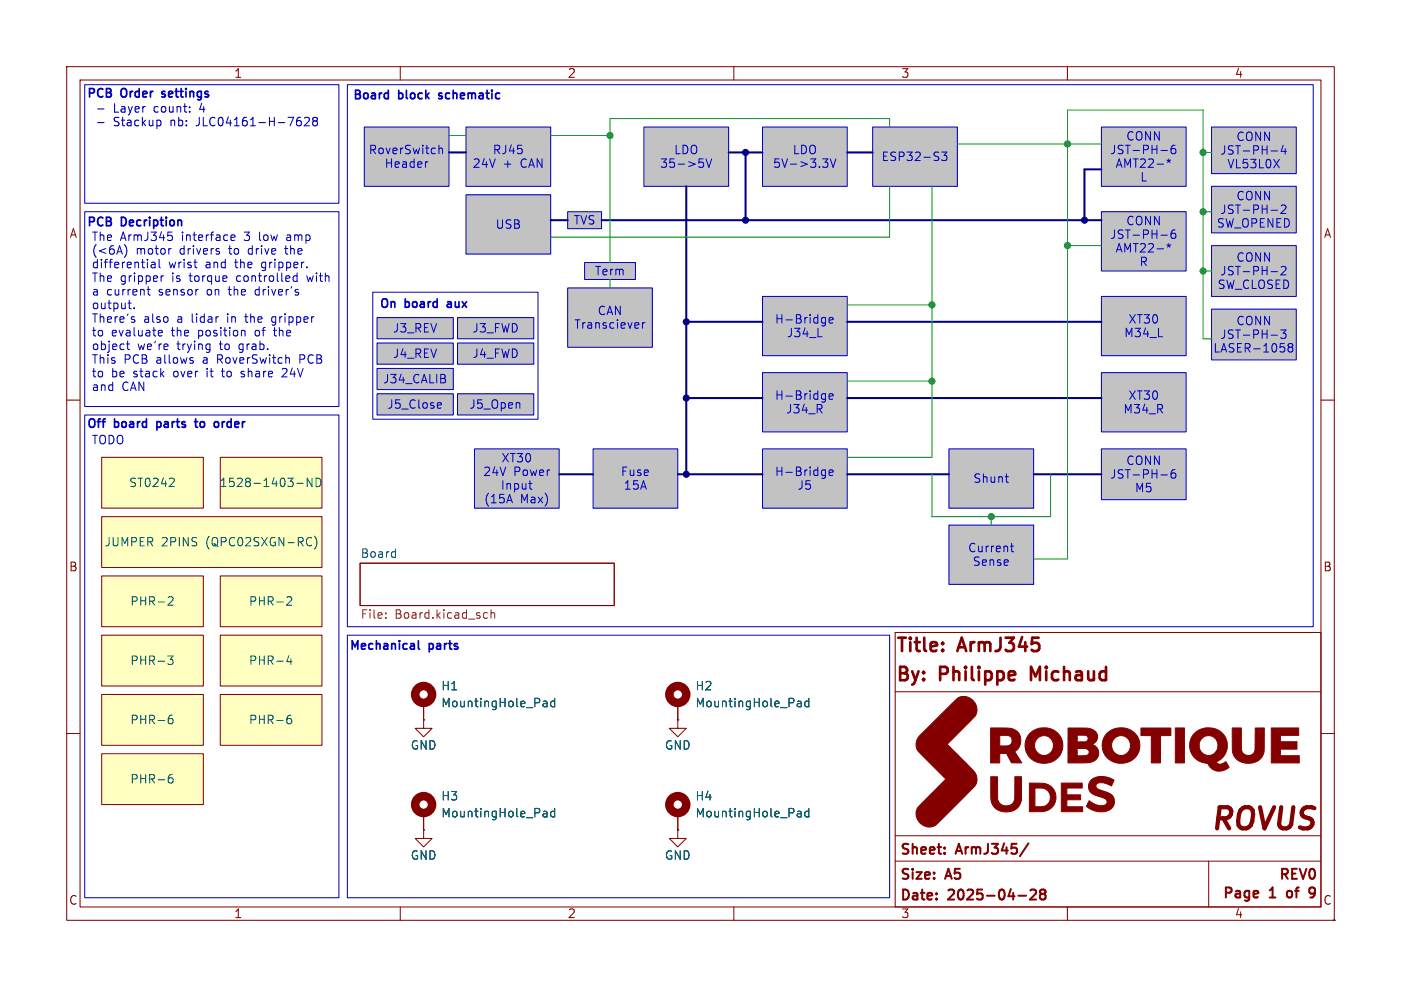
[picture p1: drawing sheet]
<svg xmlns="http://www.w3.org/2000/svg" width="210mm" height="148mm" viewBox="0 0 210 148" stroke-linecap="round" stroke-linejoin="round" font-family="sans-serif">
<g fill="none" stroke="#840000" stroke-width=".15">
<path d="M10 10h190v128h-190zM12 12h186v124h-186zM60 10v2M110 10v2M160 10v2M10 60h2M198 60h2M54 84.5h38.1v6.3h-38.1zM134.2 94.8h63.8v41.2h-63.8zM10 110h2M134.2 103.7h63.7M198 110h2"/>
<path d="M60 136v2M110 136v2M134.2 129.1h63.7M134.2 125.3h63.7M160 136v2M181.2 129.1v6.9"/>
</g>
<path d="M152.7 134.3h1.1M154.2 126.5l-1.3 1.9M154.4 133.5l.3-.1 .5 .1a.41 .41 0 0 1 0 .5l-.8 .9h.9M156.2 134l-.3-.3v-.2l.3-.1 .4 .1 .1 .2v.2l-.3 .1M156.2 134l-.3 .3v.3l.3 .3 .4-.1 .1-.2v-.4l-.3-.2M156.2 134h.2M196.8 134.5l-.4 .1M196.8 133.1l-.4 .1-.1 .2v.5l.2 .1h.3" fill="none" stroke="#840000" stroke-width=".3"/>
<g fill="none" stroke="#840000" stroke-width=".4">
<path d="M134.6 95.6h1.2M135.2 95.6v2M136.5 95.6l-.1 .1 .1 .1M136.5 95.6v.1v.1M136.5 95.6v.2M137.4 95.6v1.7M138.5 95.6v1.7M142.9 100v2M143.5 97.6l.7-2 .6 2M144.7 100l-.1 .1 .1 .1M144.7 100l.1 .1-.1 .1M144.7 100v.2"/>
<path d="M145.7 100v1.7M146.7 100l-.1 .1 .1 .1M146.7 100l.1 .1-.1 .1M146.7 100v.2M150 95.6v1.5M150.7 95.6h1.3l-.7 .8M153.2 95.5l-.5 1.5M155.7 95.6h-1l-.1 1M156.8 100l-.1 .1 .1 .1M156.8 100l.1 .1-.1 .1M156.8 100v.2M159.5 100v2"/>
<path d="M165.8 100v2M135.9 100.2l-.3-.2h-.7v2M142 100.2l-.3-.2h-.8v2M154.5 102v-2l.7 1.4 .7-1.4v2"/>
</g>
<g fill="#840000" stroke="#840000" stroke-width=".15">
<path d="M138 110.2l3.8-3.8a7.6 7.6 0 0 1 2.1-1.9 1.96 1.96 0 0 1 2.3 1.1 1.96 1.96 0 0 1-.6 2.4l-3.6 3.6 3.2 3.2a2.76 2.76 0 0 1 1.3 2.1 2.13 2.13 0 0 1-1 1.6l-4.5 4.5a1.95 1.95 0 0 1-2.7 .7 1.95 1.95 0 0 1-.6-2.8l4.1-4.1-2.3-2.2a8 8 0 0 1-2.1-2.5 1.93 1.93 0 0 1 .6-1.9z"/>
<path d="M148.5 116.5h1v3.4a1.32 1.32 0 0 0 1.6 1 1.32 1.32 0 0 0 1-1.6v-2.8h1v3.5a2.38 2.38 0 0 1-3.3 1.6 2.36 2.36 0 0 1-1.3-2.7z"/>
<path d="M163.6 117a2.98 2.98 0 0 1 3.4 0l-.4 .9-.9-.4-.5-.1a.58 .58 0 0 0-.7 .1 .58 .58 0 0 0-.1 .6l.3 .3 .9 .3a1.51 1.51 0 0 1 1.3 2.1 2.39 2.39 0 0 1-2.7 .8l-.7-.2-.7-.5 .5-.8a2.16 2.16 0 0 0 2.5 .5 .71 .71 0 0 0-.7-1l-.5-.2a1.47 1.47 0 0 1-1.2-2.3z"/>
<path d="M154.3 117.4h1.1a2.39 2.39 0 0 1 2.9 2.2 2.4 2.4 0 0 1-3 2.1h-1v-2.1h.8v1.4h.6a1.44 1.44 0 0 0 1.7-1.4 1.44 1.44 0 0 0-1.7-1.4h-.6v1.4h-.8z"/>
<path d="M159.1 117.4h3.1v.8h-2.3v1h2.1v.7h-2.1v1.1h2.4v.7h-3.2z"/>
<path d="M179.1 109.9a2.83 2.83 0 0 1 3.4-.5 2.83 2.83 0 0 1 1.4 3.2 3.6 3.6 0 0 1-1.6 1.7l.2 .2a1.04 1.04 0 0 0 1.3-.3l.3 .7a.22 .22 0 0 1 .1 .2 .22 .22 0 0 1-.2 .2 1.95 1.95 0 0 1-3-.8 2.7 2.7 0 0 1-2.7-2.7h1.4a1.45 1.45 0 0 0 2.1 1.3 1.45 1.45 0 0 0 .3-2.4 1.41 1.41 0 0 0-1.5-.3 1.41 1.41 0 0 0-.9 1.4h-1.4a2.46 2.46 0 0 1 .8-1.9z"/>
<path d="M154.5 109.9a2.92 2.92 0 0 1 4.8 1.6 2.82 2.82 0 0 1-2.7 3 2.82 2.82 0 0 1-2.9-2.7h1.4a1.45 1.45 0 0 0 1.9 1.4 1.45 1.45 0 0 0 .6-2.3 1.41 1.41 0 0 0-1.6-.5 1.41 1.41 0 0 0-.9 1.4h-1.4a2.48 2.48 0 0 1 .8-1.9z"/>
<path d="M166 109.9a2.84 2.84 0 0 1 3.4-.5 2.84 2.84 0 0 1 1.4 3.1 2.85 2.85 0 0 1-3.1 1.9 2.85 2.85 0 0 1-2.5-2.7h1.4a1.44 1.44 0 0 0 1.8 1.5 1.44 1.44 0 0 0 .9-2.1 1.41 1.41 0 0 0-1.6-.7 1.41 1.41 0 0 0-1.1 1.3h-1.4a2.41 2.41 0 0 1 .8-1.8z"/>
<path d="M184.7 109.2h1.4v2.4a1.26 1.26 0 0 0 1.4 1.6 1.23 1.23 0 0 0 .6-1.4l.1-2.6h1.3v2.6a2.33 2.33 0 0 1-3.1 2.6 2.39 2.39 0 0 1-1.7-2.9z"/>
<path d="M148.5 109.2h1.2a4 4 0 0 1 2.7 .4 1.96 1.96 0 0 1-.3 3.1l1.1 1.7h-1.6l-.7-1.4h-1v1.4h-1.4v-3.3h1.4v.8h.5a.92 .92 0 0 0 1.3-1 .92 .92 0 0 0-1.3-.6h-.5v.8h-1.4z"/>
<path d="M160.1 109.2h1.4a4 4 0 0 1 2.6 .4 1.16 1.16 0 0 1 .4 1.2 1.16 1.16 0 0 1-.8 .8 1.4 1.4 0 0 1 1 1.6 1.4 1.4 0 0 1-1.5 1.2h-3.1v-1.6h1.4v.5h1a.58 .58 0 0 0 .8-.5 .58 .58 0 0 0-.8-.5h-1v.5h-1.4v-2h1.4v.5l1.2-.1a.52 .52 0 0 0 .4-.6 .52 .52 0 0 0-.7-.3l-.9-.1v.6h-1.4z"/>
<path d="M171 109.2h4.5v1.1h-1.5v4.1h-1.4v-4.1h-1.6z"/>
<path d="M176.2 109.2h1.3v5.2h-1.3z"/>
<path d="M190.6 109.2h4.1v1.1h-2.8v.9h2.5v1.1h-2.5v1h2.9v1.1h-4.2z"/>
<circle cx="200" cy="138" r=".01"/>
</g>
<g fill="#c2c2c2">
<path d="M181.6 19.1h12.7v6.9h-12.7z"/>
<path d="M165.1 55.9h12.7v8.9h-12.7z"/>
<path d="M114.3 19.1h12.7v8.8h-12.7z"/>
<path d="M68.6 59.1h11.4v3.1h-11.4z"/>
<path d="M68.6 51.4h11.4v3.2h-11.4z"/>
<path d="M68.6 47.6h11.4v3.2h-11.4z"/>
<path d="M56.5 55.2h11.4v3.2h-11.4z"/>
<path d="M54.6 19.1h12.7v8.8h-12.7z"/>
<path d="M56.5 47.6h11.4v3.2h-11.4z"/>
<path d="M56.5 51.4h11.4v3.2h-11.4z"/>
<path d="M87.6 39.4h7.6v2.5h-7.6z"/>
<path d="M165.1 44.5h12.7v8.8h-12.7z"/>
<path d="M165.1 67.3h12.7v7.6h-12.7z"/>
<path d="M56.5 59.1h11.4v3.1h-11.4z"/>
<path d="M114.3 55.9h12.7v8.9h-12.7z"/>
<path d="M114.3 44.5h12.7v8.8h-12.7z"/>
<path d="M114.3 67.3h12.7v8.9h-12.7z"/>
<path d="M142.2 67.3h12.7v8.9h-12.7z"/>
<path d="M88.9 67.3h12.7v8.9h-12.7z"/>
<path d="M142.2 78.7h12.7v8.9h-12.7z"/>
<path d="M71.1 67.3h12.7v8.9h-12.7z"/>
<path d="M165.1 31.8h12.7v8.8h-12.7z"/>
<path d="M165.1 19.1h12.7v8.8h-12.7z"/>
<path d="M181.6 46.4h12.7v7.6h-12.7z"/>
<path d="M181.6 36.8h12.7v7.7h-12.7z"/>
<path d="M130.8 19.1h12.7v8.8h-12.7z"/>
<path d="M181.6 27.9h12.7v7h-12.7z"/>
<path d="M69.8 29.2h12.7v8.9h-12.7z"/>
<path d="M69.8 19.1h12.7v8.8h-12.7z"/>
<path d="M96.5 19.1h12.7v8.8h-12.7z"/>
<path d="M85.1 31.8h5.1v2.5h-5.1z"/>
<path d="M85.1 43.2h12.7v8.9h-12.7z"/>
</g>
<path d="M54 84.5h38.1v6.3h-38.1zM101.6 121.9v2.6" fill="none" stroke="#840000" stroke-width=".15"/>
<path d="M59.2 82.7l.1 .1M59.3 82.3v1.3M59.3 83.5l-.1 .1M119.7 121.7h.3l.1 .8M120.1 122.4l-.4 .1M120.1 122h-.4M121.2 121.7h-.3l-.3 .2v.4l.2 .1h.4M121.2 121.2v1.3" fill="none" stroke="#006464" stroke-width=".15"/>
<path d="M57.8 92.6v.1M57.8 91.9v.1M72.7 91.9h.4M73.1 92.7h-.4M73.6 92l.2-.1h.3l.1 .8M73.6 91.4v1.3" fill="none" stroke="#725600" stroke-width=".15"/>
<circle cx="101.6" cy="120.6" r="1.27" fill="none" stroke="#840000" stroke-width="1.3"/>
<path d="M15.2 95.3h15.3v7.6h-15.3z" fill="#ffffc2"/>
<path d="M15.2 95.3h15.3v7.6h-15.3z" fill="none" stroke="#840000" stroke-width=".15"/>
<path d="M25.2 98.4h.7l-.4 .5 .4 .1v.5l-.2 .1h-.5" fill="none" stroke="#006464" stroke-width=".15"/>
<path d="M15.2 86.4h15.3v7.6h-15.3z" fill="#ffffc2"/>
<path d="M15.2 86.4h15.3v7.6h-15.3z" fill="none" stroke="#840000" stroke-width=".15"/>
<path d="M25.2 89.6l.5-.1 .2 .1v.2l-.7 .9h.7" fill="none" stroke="#006464" stroke-width=".15"/>
<path d="M33 95.3h15.3v7.6h-15.3z" fill="#ffffc2"/>
<path d="M33 95.3h15.3v7.6h-15.3z" fill="none" stroke="#840000" stroke-width=".15"/>
<path d="M43.3 98.3l-.3 .9h.8M43.6 98.8v.8" fill="none" stroke="#006464" stroke-width=".15"/>
<path d="M15.2 104.1h15.3v7.7h-15.3z" fill="#ffffc2"/>
<path d="M15.2 104.1h15.3v7.7h-15.3zM101.6 108v1.2h1.3l-1.3 1.3-1.3-1.3h1.3M101.6 108h.1M101.6 105.4v2.6" fill="none" stroke="#840000" stroke-width=".15"/>
<path d="M25.3 107.9l.4-.2 .2 .3-.1 .5h-.3l-.2-.1M25.8 107.3a.45 .45 0 0 0-.5 .3M119.7 105.1l.3 .1 .1 .8M120.1 105.9l-.4 .1M120.1 105.4l-.4 .1M121.2 105.2l-.3-.1-.3 .3v.3l.2 .2h.4M121.2 104.7v1.3" fill="none" stroke="#006464" stroke-width=".15"/>
<circle cx="101.6" cy="104.1" r="1.27" fill="none" stroke="#840000" stroke-width="1.3"/>
<path d="M33 104.1h15.3v7.7h-15.3z" fill="#ffffc2"/>
<path d="M33 104.1h15.3v7.7h-15.3zM101.6 124.5v1.2h1.3l-1.3 1.3-1.3-1.3h1.3M101.6 124.5h.1" fill="none" stroke="#840000" stroke-width=".15"/>
<path d="M43.1 107.9l.4-.2 .2 .3-.1 .5h-.4l-.1-.1M43.6 107.3a.45 .45 0 0 0-.5 .3" fill="none" stroke="#006464" stroke-width=".15"/>
<path d="M33 86.4h15.3v7.6h-15.3z" fill="#ffffc2"/>
<path d="M33 86.4h15.3v7.6h-15.3z" fill="none" stroke="#840000" stroke-width=".15"/>
<path d="M43 89.6l.5-.1 .2 .1v.2l-.8 .9h.8" fill="none" stroke="#006464" stroke-width=".15"/>
<path d="M15.2 77.5h33.1v7.6h-33.1z" fill="#ffffc2"/>
<path d="M15.2 77.5h33.1v7.6h-33.1zM63.5 121.9v2.6" fill="none" stroke="#840000" stroke-width=".15"/>
<path d="M46.5 80.6l.2 .1M46.7 81.7l-.2 .2M47.1 80.4a1.46 1.46 0 0 1 0 1.9M81.6 121.7h.3l.1 .8M82 122.4l-.4 .1M82 122h-.4M83.1 121.7h-.3l-.3 .2v.4l.2 .1h.4M83.1 121.2v1.3" fill="none" stroke="#006464" stroke-width=".15"/>
<circle cx="63.5" cy="120.6" r="1.27" fill="none" stroke="#840000" stroke-width="1.3"/>
<path d="M33 68.6h15.3v7.6h-15.3z" fill="#ffffc2"/>
<path d="M33 68.6h15.3v7.6h-15.3zM63.5 108v1.2h1.3l-1.3 1.3-1.3-1.3h1.3M63.5 108h.1" fill="none" stroke="#840000" stroke-width=".15"/>
<path d="M44.5 72.5h.9M46.8 71.7v1.3l-.7-1.3v1.3M47.4 71.7a.64 .64 0 0 1 .7 .6 .64 .64 0 0 1-.7 .7z" fill="none" stroke="#006464" stroke-width=".15"/>
<path d="M15.2 68.6h15.3v7.6h-15.3z" fill="#ffffc2"/>
<path d="M15.2 68.6h15.3v7.6h-15.3zM63.5 105.4v2.6M63.5 124.5v1.2h1.3l-1.3 1.3-1.3-1.3h1.3M63.5 124.5h.1" fill="none" stroke="#840000" stroke-width=".15"/>
<path d="M25.9 71.7l.2 .2v.3l-.8 .8h.8M81.6 105.1l.3 .1 .1 .8M82 105.9l-.4 .1M82 105.4l-.4 .1M83.1 105.2l-.3-.1-.3 .3v.3l.2 .2h.4M83.1 104.7v1.3" fill="none" stroke="#006464" stroke-width=".15"/>
<circle cx="63.5" cy="104.1" r="1.27" fill="none" stroke="#840000" stroke-width="1.3"/>
<path d="M15.2 113h15.3v7.7h-15.3z" fill="#ffffc2"/>
<path d="M15.2 113h15.3v7.7h-15.3zM63.5 108h.1M63.5 105.4v2.6M101.6 108h.1M101.6 105.4v2.6M63.5 124.5h.1M63.5 121.9v2.6M101.6 124.5h.1M101.6 121.9v2.6" fill="none" stroke="#840000" stroke-width=".15"/>
<g fill="none" stroke="#006464" stroke-width=".15">
<path d="M25.3 116.8l.4-.2 .2 .3-.1 .5h-.3l-.2-.1M25.8 116.1a.45 .45 0 0 0-.5 .4M81.6 105.1l.3 .1 .1 .8M82 105.9l-.4 .1M82 105.4l-.4 .1M83.1 104.7v1.3M83.1 105.2l-.3-.1-.3 .3v.3l.2 .2h.4M119.7 105.1l.3 .1 .1 .8M120.1 105.9l-.4 .1M120.1 105.4l-.4 .1M121.2 105.2l-.3-.1-.3 .3v.3l.2 .2h.4M121.2 104.7v1.3"/>
<path d="M81.6 121.7h.3l.1 .8M82 122.4l-.4 .1M82 122h-.4M83.1 121.7h-.3l-.3 .2v.4l.2 .1h.4M83.1 121.2v1.3M119.7 121.7h.3l.1 .8M120.1 122.4l-.4 .1M120.1 122h-.4M121.2 121.7h-.3l-.3 .2v.4l.2 .1h.4M121.2 121.2v1.3"/>
</g>
<g fill="none" stroke="#0000c2" stroke-width=".25">
<path d="M24.2 14.5h.2M24.3 13.8v.3M65.8 14.7l.1 .1M65.8 14v.3M57.3 45a.43 .43 0 0 1 .7 0M60.7 44.8v1.3M65.5 44.8v1.3M67.1 45.7v.3M23.5 63.2v1.3M23.5 64l.1 .1M23.6 63.2l-.1 .1M29.1 63.2h.5"/>
<path d="M29.3 62.8v1.1l.3 .2M32.5 63.2l.3 .3v.3l-.3 .3M62.7 96.1v1.1l.2 .2"/>
</g>
<path d="M14.6 16.3h1M14.6 18.4h1M23.9 18l.2 .3v.3l-.2 .3M28.4 16.7v.1M28.4 16v.2M44.7 18.1h.2l.3 .2-.1 .4-.4 .2M45 17.6l-.3 .1M45.7 17.7l.4-.1 .2 .1 .1 .3-.8 .9h.8M47.1 18.1l-.2-.2 .2-.3h.2l.3 .2-.3 .3M47.1 18.1l-.2 .3v.3l.2 .2 .4-.1 .1-.2v-.2l-.3-.3M47.1 18.1h.2" fill="none" stroke="#0000c2" stroke-width=".16"/>
<g fill="none" stroke="#0000c2" stroke-width=".15">
<path d="M12.7 12.7h38.1v17.8h-38.1zM52.1 12.7h144.7v81.3h-144.7zM54.6 19.1h12.7v8.8h-12.7zM69.8 19.1h12.7v8.8h-12.7zM96.5 19.1h12.7v8.8h-12.7zM114.3 19.1h12.7v8.8h-12.7zM130.8 19.1h12.7v8.8h-12.7zM165.1 19.1h12.7v8.8h-12.7zM181.6 19.1h12.7v6.9h-12.7zM12.7 31.8h38.1v29.2h-38.1zM18.9 37a1.48 1.48 0 0 1-.2 1.6M22.7 39.4h.5v.8"/>
<path d="M23.2 39.6l-.4 .1a.25 .25 0 0 0-.2 .2 .25 .25 0 0 0 .2 .3l.4-.1M23.9 38.9v1.1l.1 .2M25.6 35.3l.2 .2v.3l-.2 .3M25.7 37.3h-.3M29.1 39.3h.4M32.9 37.8v.3M34.7 36h.5M34.7 35.3l.3-.1 .2 .3-.6 .1M42.7 37.3h.4M42.8 36.8l.1 1.3M43.1 35.2l-.1 .1M43.1 35.6a.25 .25 0 0 0-.1 .2 .25 .25 0 0 0 .1 .3"/>
<path d="M64.1 24.3h-.2M65.8 21.8v1.3M65.8 22.3l.2-.1 .3 .1v.8M69.8 29.2h12.7v8.9h-12.7zM85.1 31.8h5.1v2.5h-5.1zM87.6 39.4h7.6v2.5h-7.6zM104.8 23.8h.6M104.9 24.3h.3l.3 .3-.2 .4-.4 .1M105.8 23.8l.5 1.3 .4-1.3M123.3 23.8h.8l-.4 .5 .3 .1 .1 .5-.2 .2h-.4M124.5 23.8l.4 1.3 .4-1.3M141.2 22.8h.7l-.4 .5 .4 .1v.6l-.2 .1h-.4l-.1-.1"/>
<path d="M165.1 31.8h12.7v8.8h-12.7zM174 35.3h1M174 22.6h1M174.9 36.7l.3 .1M174.9 24l.3 .1M175.2 23.8v.3M175.2 36.5v.3M175.2 36.8l-.2 .3M175.2 36.8l.2 .3M175.2 24.1l-.2 .3M175.2 24.1l.2 .3M175.5 36.7l-.3 .1"/>
<path d="M175.5 24l-.3 .1M176.1 21.8a.5 .5 0 0 0-.6 .5v.5l.2 .2 .3 .1 .2-.2 .1-.4-.2-.2h-.3l-.3 .2M176.1 34.5a.5 .5 0 0 0-.6 .5v.5l.2 .2 .3 .1 .2-.2 .1-.4-.2-.2h-.3l-.3 .2M181.6 36.8h12.7v7.7h-12.7zM181.6 27.9h12.7v7h-12.7zM190.5 22.6h1M190.5 31.5h1M190.9 23.9l.9 1.3M191.8 23.9l-.9 1.3M192 30.9l.5-.2 .2 .2 .1 .2-.8 .9h.8M192.3 21.8l-.3 .9h.8M192.6 22.3v.8"/>
<path d="M19 51.6h.4M19.1 51.2v1l.3 .2M19.2 45.4h.5M19.4 46.2l.3 .1M20 47.9l.2 .2-.2 .2M20 47.5l.2 .1M20.1 46.2v.1M22.2 43v1.1l.3 .1M23.9 49.5l.4 .1v.2l-.6 .2M24.2 41.4v.8M24.3 50.3l-.4 .1M24.5 41.4h-.2l-.1 .2"/>
<path d="M29.4 40.2h.1M33.2 55.7h.4M33.3 55.2l.1 1.3M36.1 56.5h.4M36.5 55.7h-.3l-.1 .2 .1 .1 .3 .1M36.6 49.5l.1 .2v.7M36.7 47.5h.5M36.9 47.1v1.2M38.4 43.5l-.2 .1v.4l.2 .2M40.8 48.7l.3 .1M41 49.5h.5M41.1 49.1l.1 1.2"/>
<path d="M41.2 47.5l-.4 .1-.1 .1 .1 .5 .4 .1M43 55.8l-.8 .7h.8M44.1 42.1h.4M44.5 40.9v1.3M45 53.9h.4M45.4 53.2h-.4v1.3M46 41.4l.2 .8M55.9 43.8h24.7v19.1h-24.7zM56.5 55.2h11.4v3.2h-11.4zM56.5 47.6h11.4v3.2h-11.4zM56.5 51.4h11.4v3.2h-11.4zM56.5 59.1h11.4v3.1h-11.4z"/>
<path d="M68.6 59.1h11.4v3.1h-11.4zM68.6 51.4h11.4v3.2h-11.4zM68.6 47.6h11.4v3.2h-11.4zM85.1 43.2h12.7v8.9h-12.7zM96.3 48.4v.8M96.7 48.4h-.3l-.1 .2M114.3 55.9h12.7v8.9h-12.7zM114.3 44.5h12.7v8.8h-12.7zM123.4 59l.3 .1M123.4 47.6l.3 .1M123.7 47.6v1l-.2 .3M123.7 59v1.1l-.2 .2"/>
<path d="M123.7 59.8l-.3 .1M123.7 48.4l-.3 .1M124.3 59.5l.6-.2-.1-.2-.3-.1-.2 .2v.6h.5M124.3 48l.6-.1-.1-.2-.3-.1-.2 .2v.6h.5M165.1 55.9h12.7v8.9h-12.7zM165.1 44.5h12.7v8.8h-12.7zM181.6 46.4h12.7v7.6h-12.7zM190.5 50.3h1M190.5 40.7h1M192 49.5h.8l-.5 .5 .4 .1v.5l-.2 .1h-.3l-.2-.1M192 40.1l.5-.2 .2 .2 .1 .2-.8 .9h.8M193.3 52.1l-.2-.3 .2-.3h.3l.2 .3-.2 .3"/>
<path d="M193.3 52.1l-.2 .2v.4l.2 .1 .4-.1 .1-.2v-.2l-.2-.2M193.3 52.1h.3M12.7 62.2h38.1v72.4h-38.1zM65.7 60.4h.4l.1 .3-.6 .1M66.1 61.2h-.4M71.1 67.3h12.7v8.9h-12.7zM76.4 74.1l.4 1.3M79.3 72.5h.4M79.4 73.2l.3 .2M88.9 67.3h12.7v8.9h-12.7zM114.3 67.3h12.7v8.9h-12.7zM123.4 70.5h.3"/>
<path d="M123.7 70.5v1l-.2 .2M123.7 71.3h-.3M124.3 70.9l.6-.1-.1-.3h-.3l-.2 .1v.7h.5M142.2 67.3h12.7v8.9h-12.7zM142.2 78.7h12.7v8.9h-12.7zM150.7 71.5h.5M150.9 72.3h.3M165.1 67.3h12.7v7.6h-12.7zM174 71.2h1M176.1 70.4a.5 .5 0 0 0-.6 .6v.5l.2 .1 .3 .1 .2-.1 .1-.4-.2-.2-.3-.1-.3 .3M52.1 95.3h81.2v39.3h-81.2zM151.5 81.9h.4"/>
<path d="M151.6 81.5v1.1l.3 .1"/>
</g>
<g fill="none" stroke="#000084" stroke-width=".3">
<path d="M67.3 22.9h2.5M82.5 33h2.6M90.2 33h74.9M102.9 27.9v43.2M109.2 22.9h5.1M111.8 22.9v10.1M127 22.9h3.8M165.1 25.4h-2.5v7.6M102.9 59.7h11.4M102.9 48.3h11.4M127 59.7h38.1M127 48.3h38.1"/>
<path d="M83.8 71.1h5.1M101.6 71.1h12.7M127 71.1h15.2M154.9 71.1h10.2"/>
</g>
<g fill="none" stroke="#009600" stroke-width=".15">
<path d="M133.3 19.1v-1.3h-41.9v21.6M67.3 20.3h2.5M82.5 20.3h8.9M133.3 27.9v7.7h-50.8M139.7 27.9v40.7h-12.7M143.5 21.6h21.6M160 36.8h5.1M180.3 22.9h1.3M180.3 31.8h1.3M91.4 41.9v1.3M127 57.2h12.7M127 45.7h12.7"/>
<path d="M180.3 40.6h1.3M181.6 50.8h-1.3v-34.3h-20.3v67.3h-5.1M139.7 71.1v6.4h17.8v-6.4M148.6 77.5v1.2"/>
</g>
<g fill="#000084" stroke="#000084" stroke-width=".15">
<circle cx="162.6" cy="33" r=".46"/>
<circle cx="102.9" cy="59.7" r=".46"/>
<circle cx="102.9" cy="71.1" r=".46"/>
<circle cx="102.9" cy="48.3" r=".46"/>
<circle cx="111.8" cy="22.9" r=".46"/>
<circle cx="111.8" cy="33" r=".46"/>
</g>
<g fill="#009600" stroke="#009600" stroke-width=".15">
<circle cx="160" cy="36.8" r=".46"/>
<circle cx="180.3" cy="22.9" r=".46"/>
<circle cx="160" cy="21.6" r=".46"/>
<circle cx="139.7" cy="45.7" r=".46"/>
<circle cx="180.3" cy="40.6" r=".46"/>
<circle cx="91.4" cy="20.3" r=".46"/>
<circle cx="148.6" cy="77.5" r=".46"/>
<circle cx="139.7" cy="57.2" r=".46"/>
<circle cx="180.3" cy="31.8" r=".46"/>
</g>
<text font-size="4.4" fill="#840000" x="180.8" y="125.3">ROVUS</text>
<g font-size="2.8" fill="#840000">
<text x="134.2" y="98.8">Title:</text>
<text x="143.8" y="98.8">ArmJ345</text>
<text x="134.2" y="103.1">By:</text>
<text x="141" y="103.1">Philippe</text>
<text x="155.4" y="103.1">Michaud</text>
</g>
<g font-size="2.1" fill="#840000">
<text x="134.8" y="128.6">Sheet:</text>
<text x="143.5" y="128.6">ArmJ345/</text>
<text x="134.8" y="132.3">Size:</text>
<text x="134.8" y="135.4">Date:</text>
<text x="141.9" y="132.3">A5</text>
<text x="142.3" y="135.4">2025-04-28</text>
<text x="183" y="135.1">Page</text>
<text x="190.2" y="135.1">1</text>
<text x="191.4" y="132.3">REV0</text>
<text x="193.4" y="135.1">of</text>
<text x="197.4" y="135.1">9</text>
</g>
<g font-size="1.8" fill="#840000">
<text x="35" y="11.9">1</text>
<text x="85" y="11.9">2</text>
<text x="135" y="11.9">3</text>
<text x="185" y="11.9">4</text>
<text x="10.3" y="35.9">A</text>
<text x="198.4" y="35.9">A</text>
<text x="10.3" y="85.9">B</text>
<text x="198.3" y="85.9">B</text>
<text x="10.3" y="135.9">C</text>
<text x="35" y="137.9">1</text>
<text x="85" y="137.9">2</text>
<text x="135" y="137.9">3</text>
<text x="185" y="137.9">4</text>
<text x="198.3" y="135.9">C</text>
</g>
<g font-size="1.8" fill="#0000c2">
<text x="13" y="15">PCB</text>
<text x="17" y="17.2">Layer</text>
<text x="18.2" y="15">Order</text>
<text x="23.2" y="17.2">count:</text>
<text x="24.9" y="15">settings</text>
<text x="30.3" y="17.2">4</text>
<text x="52.8" y="15.2">Board</text>
<text x="59.8" y="15.2">block</text>
<text x="66.4" y="15.2">schematic</text>
<text x="17" y="19.3">Stackup</text>
<text x="25.7" y="19.3">nb:</text>
<text x="29.8" y="19.3">JLC04161-H-7628</text>
<text x="55.2" y="23.3">RoverSwitch</text>
<text x="73.8" y="23.3">RJ45</text>
<text x="101" y="23.3">LDO</text>
<text x="118.7" y="23.3">LDO</text>
<text x="166.3" y="23.3">JST-PH-6</text>
<text x="168.7" y="21.3">CONN</text>
<text x="182.8" y="23.4">JST-PH-4</text>
<text x="185.2" y="21.4">CONN</text>
<text x="57.6" y="25.4">Header</text>
<text x="70.7" y="25.4">24V</text>
<text x="75.4" y="25.4">+</text>
<text x="78.2" y="25.4">CAN</text>
<text x="98.8" y="25.4">35-&gt;5V</text>
<text x="115.8" y="25.4">5V-&gt;3.3V</text>
<text x="132" y="24.4">ESP32-S3</text>
<text x="167.1" y="25.4">AMT22-*</text>
<text x="170.8" y="27.4">L</text>
<text x="183.9" y="25.5">VL53L0X</text>
<text x="13" y="34.3">PCB</text>
<text x="18.2" y="34.3">Decription</text>
<text x="74.2" y="34.5">USB</text>
<text x="85.9" y="33.9">TVS</text>
<text x="168.7" y="34">CONN</text>
<text x="182.3" y="34.3">SW_OPENED</text>
<text x="182.8" y="32.3">JST-PH-2</text>
<text x="185.2" y="30.3">CONN</text>
<text x="13.7" y="36.5">The</text>
<text x="13.7" y="38.5">(&lt;6A)</text>
<text x="13.7" y="40.6">differential</text>
<text x="18" y="36.5">ArmJ345</text>
<text x="20.4" y="38.5">motor</text>
<text x="25.3" y="40.6">wrist</text>
<text x="27.1" y="38.5">drivers</text>
<text x="27.4" y="36.5">interface</text>
<text x="30.9" y="40.6">and</text>
<text x="34.6" y="38.5">to</text>
<text x="35.5" y="40.6">the</text>
<text x="36.9" y="36.5">3</text>
<text x="37.7" y="38.5">drive</text>
<text x="39.3" y="36.5">low</text>
<text x="39.7" y="40.6">gripper.</text>
<text x="43.5" y="38.5">the</text>
<text x="43.6" y="36.5">amp</text>
<text x="89.1" y="41.5">Term</text>
<text x="166.3" y="36">JST-PH-6</text>
<text x="167.1" y="38.1">AMT22-*</text>
<text x="170.7" y="40.1">R</text>
<text x="182.8" y="41.5">JST-PH-2</text>
<text x="185.2" y="39.5">CONN</text>
<text x="13.7" y="42.6">The</text>
<text x="13.7" y="44.7">a</text>
<text x="13.7" y="46.7">output.</text>
<text x="16" y="44.7">current</text>
<text x="18" y="42.6">gripper</text>
<text x="23.9" y="44.7">sensor</text>
<text x="25.9" y="42.6">is</text>
<text x="28.7" y="42.6">torque</text>
<text x="31.3" y="44.7">on</text>
<text x="34.8" y="44.7">the</text>
<text x="35.9" y="42.6">controlled</text>
<text x="38.9" y="44.7">driver's</text>
<text x="46.7" y="42.6">with</text>
<text x="56.8" y="46.8">On</text>
<text x="60.8" y="46.8">board</text>
<text x="67.6" y="46.8">aux</text>
<text x="89.5" y="47.5">CAN</text>
<text x="182.4" y="43.5">SW_CLOSED</text>
<text x="13.7" y="48.7">There's</text>
<text x="13.7" y="50.8">to</text>
<text x="13.7" y="52.8">object</text>
<text x="16.7" y="50.8">evaluate</text>
<text x="20.6" y="52.8">we're</text>
<text x="21.5" y="48.7">also</text>
<text x="25.9" y="50.8">the</text>
<text x="26.7" y="48.7">a</text>
<text x="26.7" y="52.8">trying</text>
<text x="29" y="48.7">lidar</text>
<text x="30" y="50.8">position</text>
<text x="33.3" y="52.8">to</text>
<text x="34.5" y="48.7">in</text>
<text x="36.3" y="52.8">grab.</text>
<text x="37.5" y="48.7">the</text>
<text x="38.7" y="50.8">of</text>
<text x="41.6" y="48.7">gripper</text>
<text x="41.8" y="50.8">the</text>
<text x="58.8" y="50.1">J3_REV</text>
<text x="58.8" y="53.9">J4_REV</text>
<text x="70.7" y="53.9">J4_FWD</text>
<text x="70.7" y="50.1">J3_FWD</text>
<text x="86" y="49.5">Transciever</text>
<text x="116.1" y="48.7">H-Bridge</text>
<text x="117.9" y="50.8">J34_L</text>
<text x="168.4" y="50.8">M34_L</text>
<text x="169.1" y="48.7">XT30</text>
<text x="181.8" y="53.1">LASER-1058</text>
<text x="182.8" y="51">JST-PH-3</text>
<text x="185.2" y="49">CONN</text>
<text x="13.7" y="54.9">This</text>
<text x="13.7" y="56.9">to</text>
<text x="13.7" y="59">and</text>
<text x="16.7" y="56.9">be</text>
<text x="18.3" y="59">CAN</text>
<text x="18.6" y="54.9">PCB</text>
<text x="20.1" y="56.9">stack</text>
<text x="23.6" y="54.9">allows</text>
<text x="26.3" y="56.9">over</text>
<text x="30.7" y="54.9">a</text>
<text x="31.5" y="56.9">it</text>
<text x="33" y="54.9">RoverSwitch</text>
<text x="34" y="56.9">to</text>
<text x="37" y="56.9">share</text>
<text x="43.4" y="56.9">24V</text>
<text x="45.6" y="54.9">PCB</text>
<text x="57.3" y="57.7">J34_CALIB</text>
<text x="13" y="64.5">Off</text>
<text x="17.2" y="64.5">board</text>
<text x="24.1" y="64.5">parts</text>
<text x="30.4" y="64.5">to</text>
<text x="33.7" y="64.5">order</text>
<text x="58" y="61.5">J5_Close</text>
<text x="70.3" y="61.5">J5_Open</text>
<text x="116.1" y="60.2">H-Bridge</text>
<text x="117.7" y="62.2">J34_R</text>
<text x="168.3" y="62.2">M34_R</text>
<text x="169.1" y="60.2">XT30</text>
<text x="13.7" y="67">TODO</text>
<text x="72.3" y="71.6">24V</text>
<text x="75.1" y="69.6">XT30</text>
<text x="77" y="71.6">Power</text>
<text x="93" y="71.6">Fuse</text>
<text x="116.1" y="71.6">H-Bridge</text>
<text x="166.3" y="72">JST-PH-6</text>
<text x="168.7" y="69.9">CONN</text>
<text x="72.5" y="75.7">(15A</text>
<text x="75" y="73.6">Input</text>
<text x="78" y="75.7">Max)</text>
<text x="93.4" y="73.6">15A</text>
<text x="119.5" y="73.6">J5</text>
<text x="145.8" y="72.6">Shunt</text>
<text x="170" y="74">M5</text>
<text x="145" y="83">Current</text>
<text x="145.7" y="85.1">Sense</text>
<text x="52.3" y="97.8">Mechanical</text>
<text x="64.4" y="97.8">parts</text>
</g>
<g font-size="1.8" fill="#006464">
<text x="19.3" y="73.3">ST0242</text>
<text x="32.8" y="73.3">1528-1403-ND</text>
<text x="15.6" y="82.1">JUMPER</text>
<text x="24.2" y="82.1">2PINS</text>
<text x="31" y="82.1">(QPC02SXGN-RC)</text>
<text x="54" y="83.7">Board</text>
<text x="19.4" y="91">PHR-2</text>
<text x="37.2" y="91">PHR-2</text>
<text x="19.4" y="99.9">PHR-3</text>
<text x="37.2" y="99.9">PHR-4</text>
<text x="66" y="103.7">H1</text>
<text x="66" y="106.3">MountingHole_Pad</text>
<text x="104.1" y="103.7">H2</text>
<text x="104.1" y="106.3">MountingHole_Pad</text>
<text x="19.4" y="108.8">PHR-6</text>
<text x="37.2" y="108.8">PHR-6</text>
<text x="61.5" y="112.6">GND</text>
<text x="99.6" y="112.6">GND</text>
<text x="19.4" y="117.7">PHR-6</text>
<text x="66" y="120.2">H3</text>
<text x="66" y="122.8">MountingHole_Pad</text>
<text x="104.1" y="120.2">H4</text>
<text x="104.1" y="122.8">MountingHole_Pad</text>
<text x="61.5" y="129.1">GND</text>
<text x="99.6" y="129.1">GND</text>
</g>
<g font-size="1.8" fill="#725600">
<text x="54" y="93.1">File:</text>
<text x="59.2" y="93.1">Board.kicad_sch</text>
</g>
</svg>
